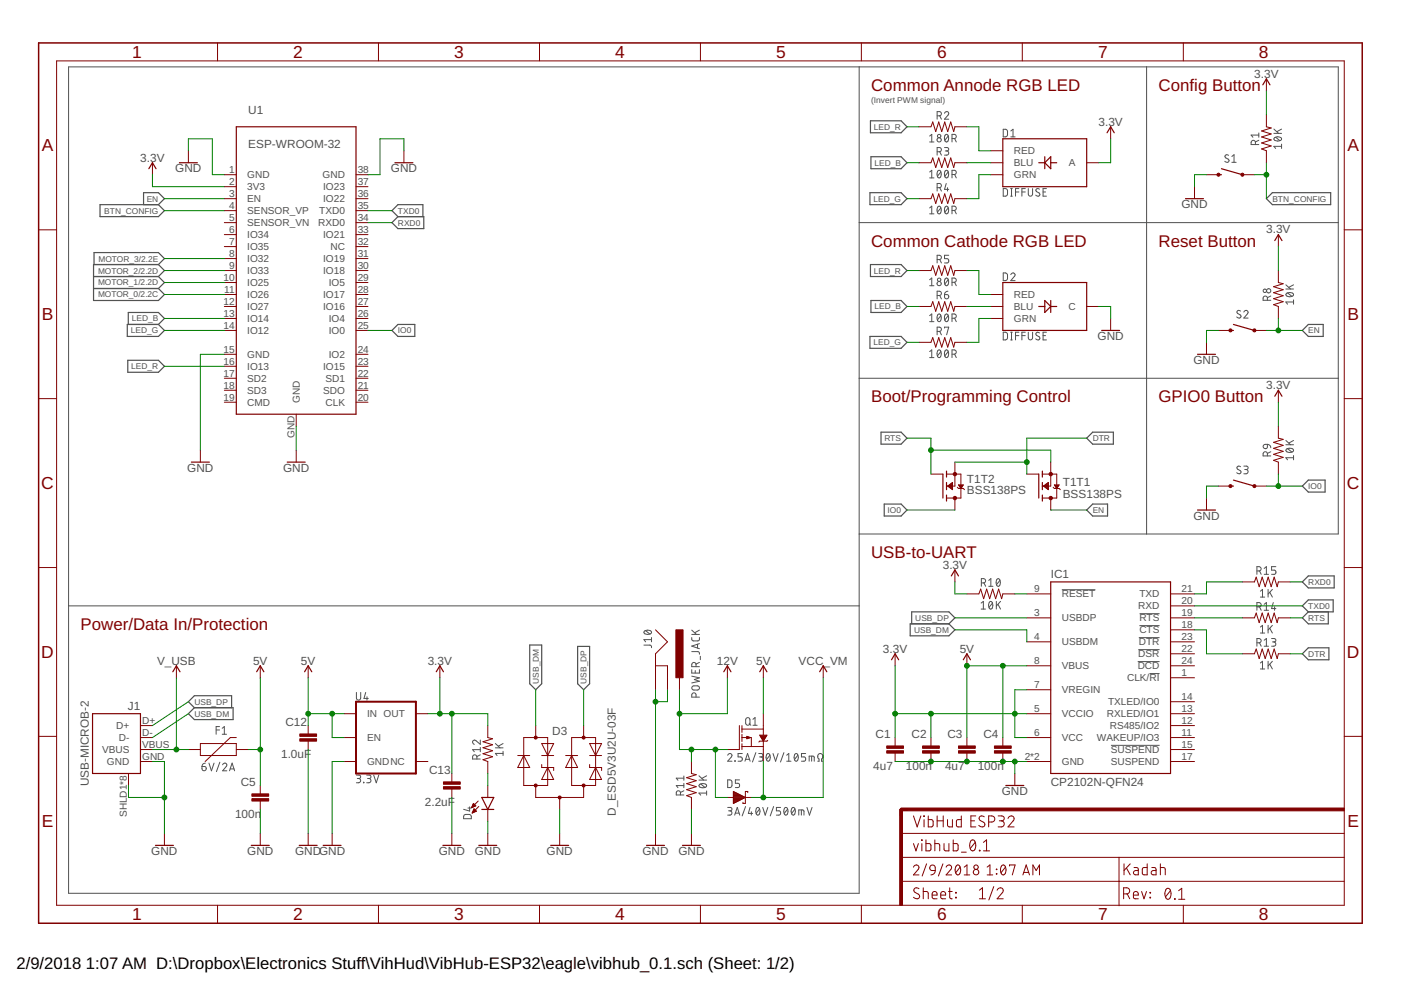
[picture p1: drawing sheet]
<svg xmlns="http://www.w3.org/2000/svg" width="297mm" height="210mm" viewBox="0 0 297 210" stroke-linecap="round" stroke-linejoin="round" font-family="sans-serif">
<g fill="none" stroke="#505050" stroke-width=".21">
<path d="M182.2 14.2v175.2h-167.7v-175.2h269.2v99h-101.5M243.1 14.2v99M197.1 28.9l.4-.4v1.6M197.1 36.5l.4-.4v1.6M197.1 30.1h.9M197.1 37.7h.9M198.7 24.6h.5a.44 .44 0 0 0 .4-.5 .44 .44 0 0 0-.4-.4h-.5v1.6M198.7 32.2h.5a.44 .44 0 0 0 .4-.5 .44 .44 0 0 0-.4-.4h-.5v1.6M198.7 39.8h.5a.44 .44 0 0 0 .4-.5 .44 .44 0 0 0-.4-.4h-.5v1.6M198.9 36.2l.2-.1a.95 .95 0 0 1 0 1.6 1 1 0 0 1-.2-1.5zM199.2 24.6l.4 .7M199.2 32.2l.4 .7"/>
<path d="M199.2 39.8l.4 .7M199.5 36.5l-.7 .9M200.3 24a.44 .44 0 0 1 .6-.3 .44 .44 0 0 1 .1 .7l-.7 .9h.8M200.3 31.3h.5a.36 .36 0 0 1 .3 .3 .36 .36 0 0 1-.3 .4h-.4M200.4 28.6l.3-.1a.95 .95 0 0 1 0 1.6 1 1 0 0 1-.3-1.5zM200.4 36.2l.3-.1a.95 .95 0 0 1 0 1.6 1 1 0 0 1-.3-1.5zM200.6 38.9l-.3 1.3h.8M200.7 32a.44 .44 0 0 1 .4 .4 .44 .44 0 0 1-.4 .5h-.4M200.9 39.8v.7M201 28.9l-.7 .8M201 36.5l-.7 .9M201.8 29.4h.5a.44 .44 0 0 0 .5-.5 .44 .44 0 0 0-.5-.4h-.5v1.6"/>
<path d="M201.8 37h.5a.44 .44 0 0 0 .5-.4 .44 .44 0 0 0-.5-.5h-.5v1.6M202.4 29.4l.4 .7M202.4 37l.4 .7M212.7 27.4h.6l.3 .3v.9l-.3 .4h-.6zM212.7 40h.6l.3 .3v.8l-.3 .5h-.6zM214.3 40h.3M214.3 29h.9M214.3 27.8l.5-.4v1.6M214.5 40v1.6M216 40h-.7v1.6M217.4 40h-.7v1.6M218 40v1.1a.46 .46 0 0 0 .5 .5 .46 .46 0 0 0 .4-.5v-1.1"/>
<path d="M221.9 40h-.8v1.6h.8M260.5 32.9a.41 .41 0 0 0-.6-.1 .41 .41 0 0 0-.1 .6l.6 .3a.38 .38 0 0 1 .1 .6 .38 .38 0 0 1-.5 .1l-.3-.2M261.2 33.2l.4-.4v1.6M261.2 34.4h.9M266.2 30.6v-.4a.46 .46 0 0 0-.5-.5 .46 .46 0 0 0-.4 .5v.4h1.6M266.9 29.7l-.7 .4M266.9 28.6h-1.6l.3 .5M266.9 28.2v.9M270.1 28.3h1.6M270.1 27.4l1 .9M270.2 29.2a1 1 0 0 1 1.5 .3 .97 .97 0 0 1-1.6 0zM270.5 29.1l.9 .7"/>
<path d="M271.7 31h-1.6l.4 .5M271.7 30.6v.9M271.7 27.4l-1 .5M182.2 47.2h101.5M197.1 44.1l.4-.4v1.6M197.1 59.3l.4-.4v1.7M197.1 45.3h.9M198.7 55h.5a.46 .46 0 0 0 .4-.4 .46 .46 0 0 0-.4-.5h-.5v1.7M198.9 43.8l.2-.1a.97 .97 0 0 1 0 1.6 1 1 0 0 1-.2-1.5zM199.2 55l.4 .8M199.5 44.1l-.7 .9M200.4 43.8l.3-.1a.97 .97 0 0 1 0 1.6 1 1 0 0 1-.3-1.5z"/>
<path d="M200.4 59.1l.3-.2a.97 .97 0 0 1 0 1.7 1.02 1.02 0 0 1-.3-1.5zM201 44.1l-.7 .9M201 59.3l-.7 .9M201.1 54.1h-.8v.7h.5a.47 .47 0 0 1 .4 .5 .47 .47 0 0 1-.4 .5h-.5M201.8 44.6h.5a.46 .46 0 0 0 .5-.4 .46 .46 0 0 0-.5-.5h-.5v1.6M201.8 59.9h.5a.46 .46 0 0 0 .5-.5 .46 .46 0 0 0-.5-.5h-.5v1.7M202.4 44.6l.4 .7M202.4 59.9l.4 .7M212.7 57.9h.6l.3 .2v1l-.3 .4h-.6zM214.3 41.6h.3M214.3 58.2a.44 .44 0 0 1 .6-.3 .44 .44 0 0 1 .2 .7l-.8 .9h.9M215.3 40.7h.7"/>
<path d="M216.7 40.7h.7M220.4 40.1a.41 .41 0 0 0-.6-.1 .41 .41 0 0 0-.1 .6l.6 .3a.44 .44 0 0 1-.1 .7 .44 .44 0 0 1-.6-.2M221.1 40.7h.6M197.1 66.9l.4-.3v1.6M197.1 74.5l.4-.3v1.6M197.1 60.6h.9M197.1 68.2h.9M197.1 75.8h.9M198.7 62.7h.5a.46 .46 0 0 0 .4-.5 .46 .46 0 0 0-.4-.5h-.5v1.7M198.7 70.3h.5a.46 .46 0 0 0 .4-.5 .46 .46 0 0 0-.4-.4h-.5v1.6M198.9 66.7l.2-.1a.97 .97 0 0 1 0 1.6 1.02 1.02 0 0 1-.2-1.5zM198.9 74.3l.2-.1a.97 .97 0 0 1 0 1.6 1.02 1.02 0 0 1-.2-1.5z"/>
<path d="M199.2 62.7l.4 .7M199.2 70.3l.4 .7M199.5 66.9l-.7 .9M199.5 74.5l-.7 1M200.3 62.5h.5a.45 .45 0 0 1 .4 .5 .45 .45 0 0 1-.5 .4 .45 .45 0 0 1-.4-.5zM200.3 69.6v-.2h.8l-.4 1.6M200.4 66.7l.3-.1a.97 .97 0 0 1 0 1.6 1.02 1.02 0 0 1-.3-1.5zM200.4 74.3l.3-.1a.97 .97 0 0 1 0 1.6 1.02 1.02 0 0 1-.3-1.5zM201 61.7l-.6 .3-.1 .5M201 66.9l-.7 .9M201 74.5l-.7 1M201.8 67.5h.5a.46 .46 0 0 0 .5-.5 .46 .46 0 0 0-.5-.4h-.5v1.6"/>
<path d="M201.8 75.1h.5a.46 .46 0 0 0 .5-.5 .46 .46 0 0 0-.5-.4h-.5v1.6M202.4 67.5l.4 .7M202.4 75.1l.4 .7M212.7 70.4l.6 .1 .3 .2v.9l-.3 .4-.6 .1zM214.3 70.4h.3M214.3 72.1h.3M214.5 70.4v1.7M215.3 71.2h.7M216 70.4h-.7v1.7M216.7 71.2h.7M217.4 70.4h-.7v1.7M218 70.4v1.2a.46 .46 0 0 0 .5 .5 .46 .46 0 0 0 .4-.5v-1.2"/>
<path d="M220.4 70.6l-.2-.1a.38 .38 0 0 0-.5 .1 .38 .38 0 0 0 .1 .5l.5 .3a.44 .44 0 0 1-.1 .7 .44 .44 0 0 1-.6-.3M221.1 71.2h.6M221.9 70.4h-.8v1.7h.8M263 66l-.5-.2-.2 .4v.2l.6 .4a.41 .41 0 0 1 .1 .6 .41 .41 0 0 1-.6-.1l-.2-.1M263.7 66.2a.45 .45 0 0 1 .6-.4 .45 .45 0 0 1 .2 .7l-.8 .9h.9M268.7 63.7v-.5a.46 .46 0 0 0-.4-.4 .46 .46 0 0 0-.5 .4v.5h1.6M269.4 62.8l-.7 .3M272.6 61.3h1.7M272.6 60.4l1 .9M272.8 62.2a1.02 1.02 0 0 1 1.5 .3 .95 .95 0 0 1-1.7 0zM273 62.1l.9 .7M274.3 64h-1.7l.4 .5"/>
<path d="M274.3 63.6v.9M274.3 60.4l-1 .5M182.2 80.2h101.5M263 99a.41 .41 0 0 0-.6-.1 .41 .41 0 0 0-.1 .5l.6 .4a.41 .41 0 0 1 .1 .6 .41 .41 0 0 1-.6 0l-.2-.2M263.7 98.8h.6a.36 .36 0 0 1 .3 .4 .36 .36 0 0 1-.3 .3h-.4M264.2 99.5a.46 .46 0 0 1 .4 .5 .46 .46 0 0 1-.4 .5h-.5M267.9 94.3l.8-.1v.6a.46 .46 0 0 1-.7 .3 .46 .46 0 0 1-.1-.8zM268.7 96.7v-.5a.46 .46 0 0 0-.4-.4 .46 .46 0 0 0-.5 .4v.5h1.6M268.7 94.2l.6 .3 .1 .4M269.4 95.8l-.7 .3M272.6 94.3h1.7M272.6 93.4l1 .9"/>
<path d="M272.8 95.2a1 1 0 0 1 1.5 .3 .97 .97 0 0 1-1.7 0zM273 95.1l.9 .7M274.3 96.6v.9M274.3 97h-1.7l.4 .5M274.3 93.4l-1 .5M14.5 128.5h167.7M136.5 136.8h1.4l.2 .5M136.6 133.8a1 1 0 0 1 1.5 .3 .95 .95 0 0 1-1.6 0zM136.9 133.7l.9 .7M138.1 135.2v.9M138.1 135.6h-1.6l.4 .5M146.7 138.2h1.4l.2 .5"/>
<path d="M146.7 135.2v.5l.3 .2h1.1l.2-.2v-.5M146.7 134.5h1.6M146.7 133.6l1 .9M147.9 136.6v.8M148.3 136.5l-1.6 .5 1.6 .5M148.3 133.6l-1 .6M148.5 139.1v.8M208 127.9l.5-.4v1.6M208 129.1h.9M208.1 123.6h.4a.46 .46 0 0 0 .5-.5 .46 .46 0 0 0-.5-.4h-.4v1.6M208.6 123.6l.4 .7M209.6 123.1l.5-.4v1.6"/>
<path d="M209.6 124.3h.9M209.8 127.6l.3-.1a.97 .97 0 0 1 0 1.6 1 1 0 0 1-.3-1.5zM210.4 127.9l-.7 .9M211.2 127.5v1.6M211.4 122.8l.2-.1a.97 .97 0 0 1 0 1.6 1 1 0 0 1-.2-1.5zM211.6 128.1l.5 1M212 123.1l-.7 .9M212.1 127.5l-.9 1M225.1 125h7.1M241.3 137.7h4.6M241.4 135.2h4.5M241.6 132.7h4.3"/>
<path d="M241.6 130.1h4.3M266.5 136.3h.4a.46 .46 0 0 0 .5-.5 .46 .46 0 0 0-.5-.4h-.4v1.6M266.5 128.7h.4a.46 .46 0 0 0 .5-.5 .46 .46 0 0 0-.5-.4h-.4v1.6M266.5 121.1h.4a.46 .46 0 0 0 .5-.5 .46 .46 0 0 0-.5-.5h-.4v1.7M267 136.3l.4 .7M267 128.7l.4 .7M267 121.1l.4 .7M267.2 125.3l.5-.3v1.6M267.2 132.9l.5-.3v1.6M267.2 134.2h.9M267.2 126.6h.9M268 135.7l.5-.3v1.6"/>
<path d="M268 120.5l.5-.4v1.7M268 128.1l.5-.3v1.6M268 137h.9M268 129.4h.9M268 121.8h.9M268.9 125v1.6M268.9 132.6v1.6M269.2 133.2l.6 1M269.2 125.6l.6 1M269.6 135.4h.6a.36 .36 0 0 1 .3 .3 .36 .36 0 0 1-.3 .4h-.4M269.8 132.6l-.9 1M269.8 125l-.9 1"/>
<path d="M270 127.8l-.4 1.2h.9M270 136.1a.46 .46 0 0 1 .5 .5 .46 .46 0 0 1-.5 .4h-.4M270.2 128.7v.7M270.5 120.1h-.9v.8h.6a.45 .45 0 0 1 .3 .4 .45 .45 0 0 1-.3 .5h-.6M45.8 154.8h.7M46.5 154.1h-.7v1.6M47.1 154.4l.5-.3v1.6M47.1 155.7h.9M75.6 146.8v1.2a.46 .46 0 0 0 .4 .4 .46 .46 0 0 0 .5-.4v-1.2M77.5 146.8l-.3 1.3h.9M77.8 147.7v.7M101.8 156.9v.9l-.9-.7a.44 .44 0 0 0-.7 .1 .44 .44 0 0 0 .4 .6"/>
<path d="M101.8 158.9h-1.6l.4 .5M101.8 158.5v.9M105 158.6h1.7M105 157.6l1 1M106.7 159.7h-1.7l.4 .5M106.7 159.3v.9M106.7 157.6l-1 .6M146.7 142v.7h1.6v-.7M146.7 143.4l1.6 .3-1.1 .4 1.1 .3-1.6 .4M146.8 145.5l1-.1a.44 .44 0 0 1 .5 .5 .44 .44 0 0 1-.5 .4l-1-.1-.1-.3zM147.4 142.2v.5M147.6 147.8v-.5a.46 .46 0 0 0-.5-.4 .46 .46 0 0 0-.4 .4v.5h1.6"/>
<path d="M147.6 141.4v-.5a.46 .46 0 0 0-.5-.5 .46 .46 0 0 0-.4 .5v.5h1.6M148.3 140.4l-.7 .4M157.4 159.8h-.9v.7h.5a.46 .46 0 0 1 .4 .4 .46 .46 0 0 1-.4 .5h-.5M158.2 152.3l.4-.2 .3 .2 .1 1a.46 .46 0 0 1-.5 .5 .46 .46 0 0 1-.4-.5zM158.8 153.4l.4 .4M159.6 152.5l.5-.4v1.7M159.6 153.8h.9M160.3 159.6l-.8 2M160.9 159.8h.5a.36 .36 0 0 1 .4 .3 .36 .36 0 0 1-.4 .4h-.4M162.6 159.9l.3-.1a.97 .97 0 0 1 0 1.6 1.02 1.02 0 0 1-.3-1.5zM163.9 159.8l.5 1.6 .6-1.6M166.2 159.6l-.7 2"/>
<path d="M168.6 159.9l.1-.1a.8 .8 0 0 1 .6 .5 .8 .8 0 0 1-.2 .9l-.3 .2a1.04 1.04 0 0 1-.2-1.5zM170.8 159.8h-.9v.7h.6a.46 .46 0 0 1 .3 .4 .46 .46 0 0 1-.3 .5h-.6M235.5 158h10.4M241.2 140.3h4.7M243.7 142.8h2.2M267.2 140.6l.5-.4v1.6M267.2 141.8h.9M268.9 140.2v1.6M269.2 140.8l.6 1M269.8 140.2l-.9 1M42.8 162.5h.6a.45 .45 0 0 1 .3 .5 .45 .45 0 0 1-.5 .4 .45 .45 0 0 1-.4-.4zM43.5 161.8l-.4 .1-.3 .6"/>
<path d="M44.3 161.8l.5 1.6 .6-1.6M46.6 161.6l-.7 2M47.2 162.2a.44 .44 0 0 1 .6-.4 .44 .44 0 0 1 .2 .7l-.8 .9h.9M48.7 163.4l.5-1.6 .5 1.6M48.8 163h.8M75.6 164.3h.5a.36 .36 0 0 1 .4 .4 .36 .36 0 0 1-.4 .4h-.3M76 165.1a.46 .46 0 0 1 .5 .4 .46 .46 0 0 1-.5 .5h-.4M77.1 165.9l.1 .1zM77.7 164.3h.6a.36 .36 0 0 1 .4 .4 .36 .36 0 0 1-.4 .4h-.4M78.2 165.1a.46 .46 0 0 1 .5 .4 .46 .46 0 0 1-.5 .5h-.5M79.2 164.3l.6 1.7 .5-1.7M98.4 172.8l1.2-.1 .3 .3v.6h-1.6z"/>
<path d="M99.2 171.3h.7M99.6 171.1v.9l-1.3-.4M101.1 160.9v-.4a.46 .46 0 0 0-.4-.5 .46 .46 0 0 0-.5 .5v.4h1.6M101.8 160l-.7 .4M144.3 168.6v-.5a.44 .44 0 0 0-.5-.4 .44 .44 0 0 0-.4 .4v.5h1.6M145 167.7l-.7 .3M145 166.6h-1.6l.3 .4M145 164.5v.9M145 166.1v.9M145 165h-1.6l.3 .4M148.2 165.4h1.6M148.2 164.5l1 .9"/>
<path d="M148.3 166.3a1 1 0 0 1 1.5 .3 .97 .97 0 0 1-1.6 0zM148.6 166.2l.9 .7M149.8 168.1h-1.6l.4 .5M149.8 167.7v.9M149.8 164.5l-1 .5M154.3 160.1a.45 .45 0 0 1 .6-.3 .45 .45 0 0 1 .2 .7l-.8 .9h.9M154.3 171.2h.5a.36 .36 0 0 1 .4 .4 .36 .36 0 0 1-.4 .3h-.3M154.3 165.4h.6l.3 .2v.9l-.3 .4-.6 .1zM154.7 171.9a.46 .46 0 0 1 .5 .5 .46 .46 0 0 1-.5 .4h-.4M155.8 172.8l.5-1.6 .5 1.6M155.8 161.3l.1 .1zM155.9 172.4h.8"/>
<path d="M156.8 165.4h-.9v.7h.5a.46 .46 0 0 1 .4 .4 .46 .46 0 0 1-.4 .5h-.5M157.9 161.4l.6-1.6 .5 1.6M158.1 171l-.7 2M158.1 161h.8M159 171.2l-.3 1.3h.9M159.3 172.1v.7M160.4 171.3l.1-.1a.8 .8 0 0 1 .7 .6 .8 .8 0 0 1-.2 .8l-.3 .2a1.06 1.06 0 0 1-.3-1.5zM161 171.6l-.7 .9M161.3 160.5a.46 .46 0 0 1 .5 .4 .46 .46 0 0 1-.5 .5h-.4M161.7 171.2l.5 1.6 .6-1.6M163.2 160.1l-.7 .9M164 171l-.7 2"/>
<path d="M165.5 171.2h-.9v.7h.5a.46 .46 0 0 1 .4 .5 .46 .46 0 0 1-.4 .4h-.5M166.4 171.3l.2-.1a.97 .97 0 0 1 0 1.6 1.03 1.03 0 0 1-.2-1.5zM166.8 161.4h.9M166.8 160.1l.4-.3v1.6M167 171.6l-.7 .9M167.9 171.3l.3-.1a.97 .97 0 0 1 0 1.6 1.03 1.03 0 0 1-.3-1.5zM168.6 171.6l-.8 .9M169.2 160.1l-.8 .9M169.4 172.8v-1.1l1 .1 .1 1M169.9 171.7v1.1M171.1 171.2l.5 1.6 .6-1.6M171.6 161.4v-1.1l1 .1v1"/>
<path d="M172.1 160.3v1.1M173.4 161.4h.3v-.5a.61 .61 0 0 1-.3-.9 .61 .61 0 0 1 1 0 .61 .61 0 0 1-.2 .9v.5h.3"/>
<circle cx="199.1" cy="29.6" r=".45"/>
<circle cx="199.1" cy="28.8" r=".36"/>
<circle cx="199.1" cy="59.3" r=".35"/>
<circle cx="199.1" cy="60.1" r=".45"/>
<circle cx="268.2" cy="61.7" r=".36"/>
<circle cx="269" cy="61.7" r=".45"/>
</g>
<g fill="none" stroke="#505050" stroke-width=".25">
<path d="M184.6 25.6h6.5l1.2 1.3-1.2 1.3h-6.5zM184.7 33.2h6.4l1.2 1.3-1.2 1.3h-6.4zM19.8 58.6h13.8M19.9 56.1v-2.5h13.7l1.3 1.2-1.3 1.3M21.2 43.4h12.4l1.3 1.3-1.3 1.2h-12.4zM30.4 43.4v-2.5h3.2l1.3 1.2-1.3 1.3M33.6 56.1h-13.8v7.6h13.8l1.3-1.3-1.3-1.2M33.6 58.6l1.3 1.3-1.3 1.3M33.6 56.1l1.3 1.3-1.3 1.2M84.4 45.9h5.5v2.6h-5.5l-1.3-1.3zM84.4 45.9l-1.3-1.2 1.3-1.3h5.3v2.5M184.4 40.9h6.7l1.2 1.2-1.2 1.3h-6.7z"/>
<path d="M184.6 56.1h6.5l1.2 1.3-1.2 1.2h-6.5zM268.5 42.1l1.3-1.2h12.3v2.5h-12.3zM19.8 61.2h13.8M27 68.8h6.6l1.3 1.3-1.3 1.2h-6.6zM27.1 76.4h6.5l1.3 1.3-1.3 1.2h-6.5zM27.2 68.8v-2.5h6.4l1.3 1.2-1.3 1.3M83.1 70.1l1.3-1.3h3.5v2.5h-3.5zM184.4 71.3h6.7l1.2 1.3-1.2 1.3h-6.7zM184.7 63.7h6.4l1.2 1.3-1.2 1.3h-6.4zM276.1 70.1l1.3-1.3h3.1v2.5h-3.1zM186.8 91.6h4.3l1.2 1.3-1.2 1.3h-4.3zM230.4 92.9l1.3-1.3h4.4v2.6h-4.4z"/>
<path d="M187.5 106.9h3.6l1.2 1.2-1.2 1.3h-3.6zM230.4 108.1l1.3-1.2h3.1v2.5h-3.1zM276.1 103.1l1.3-1.3h3.5v2.5h-3.5zM112.3 136.8h2.6v8.2l-1.3 1.2-1.3-1.2zM122.5 137.1h2.5v7.9l-1.3 1.2-1.2-1.2zM193 132.3h8.2l1.3 1.2-1.3 1.3h-8.2zM193.3 132.3v-2.6h7.9l1.3 1.3-1.3 1.3M276.1 123.4l1.3-1.3h5.5v2.6h-5.5zM276.1 128.5l1.3-1.3h5.3v2.5h-5.3zM276.1 138.6l1.3-1.2h4.3v2.5h-4.3zM277.4 129.7l-1.3 1.3 1.3 1.3h4.2v-2.6M41.2 150.1l-1.3-1.3 1.3-1.3h7.9v2.6"/>
<path d="M41.2 150.1h8.2v2.5h-8.2l-1.3-1.3z"/>
</g>
<g fill="none" stroke="#800000" stroke-width=".25">
<path d="M267.7 18l.8-1.3 .8 1.3M31.6 35.8l.7-1.3 .8 1.3M38 34.5h3.8M50.1 26.9h25.4v60.9h-25.4zM83.7 34.5h3.8M212.6 29.4h17.8v10.2h-17.8zM220.2 34.5h1.3M221.5 34.5l1.3-1.3v2.6zM221.5 33.2v2.6M222.8 34.5h1.2M234.7 28.2l.8-1.3 .7 1.3M258.3 37h.7"/>
<path d="M259 35.8l4.4 1.2M212.6 59.9h17.8v10.2h-17.8zM251.4 42.1h3.8M270.3 51l.7-1.3 .8 1.3M220.2 65h1.3M221.5 63.7l1.3 1.3-1.3 1.3zM222.8 63.7v2.6M222.8 65h1.2M233.6 70.1h3.8M253.9 75.1h3.8M260.9 70.1h.6M261.5 68.8l4.5 1.3"/>
<path d="M40.6 98h3.8M60.9 98h3.8M200.7 99.9v1.3M221 99.9v1.3M270.3 84l.7-1.3 .8 1.3M199.9 100.5v5.1M200.7 102.3v1.5M200.7 105v1.2M220.2 100.5v5.1M221 102.3v1.5M221 105v1.2M253.9 108.1h3.8"/>
<path d="M260.9 103.1h.6M261.5 101.8l4.5 1.3M189 139.9l.8-1.3 .7 1.3M201.7 122.1l.8-1.3 .7 1.3M204.2 139.9l.8-1.3 .8 1.3M222.8 123.4h25.4v40.6h-25.4zM19.6 151.3h10.2v12.7h-10.2zM36.6 142.4l.8-1.2 .8 1.2M54.4 142.4l.8-1.2 .7 1.2M64.6 142.4l.7-1.2 .8 1.2M92.5 142.4l.8-1.2 .7 1.2M153.5 142.4l.7-1.2 .8 1.2"/>
<path d="M161.1 142.4l.7-1.2 .8 1.2M173.8 142.4l.7-1.2 .8 1.2M33 179.2h3.8M53.3 179.2h3.8M63.4 179.2h3.8M68.5 179.2h3.8M93.9 179.2h3.8M101.5 179.2h3.8M102.2 169.1h2.5l-1.3 2.5zM102.2 171.6h2.5M116.8 179.2h3.8M137.1 179.2h3.8"/>
<path d="M144.7 179.2h3.8M213.3 166.5h3.8"/>
</g>
<g fill="none" stroke="#800000" stroke-width=".21">
<path d="M12 12.9h273v179h-273zM46.1 9.1v3.8M80.2 9.1v3.8M114.4 9.1v3.8M148.5 9.1v3.8M182.6 9.1v3.8M216.7 9.1v3.8M250.9 9.1v3.8M268.5 16.7v2.6M32.3 34.5v2.5M39.9 32v2.5M47.6 37h2.5"/>
<path d="M47.6 39.6h2.5M75.5 37h2.5M75.5 39.6h2.5M85.6 32v2.5M194.8 34.5h2.6l.4-1 .6 2 .6-2 .7 2 .6-2 .6 2 .7-2 .6 2 .3-1h2.5M194.8 26.9h2.6l.4-1 .6 2 .6-2 .7 2 .6-2 .6 2 .7-2 .6 2 .3-1h2.5M210.1 37h2.5M210.1 34.5h2.5M210.1 32h2.5M230.4 34.5h2.5M235.5 26.9v2.5M253.3 39.6v2.5"/>
<path d="M255.8 37h2.5M263.4 37h2.6M268.5 24.3v2.6l1 .2-2 .7 2 .6-2 .6 2 .7-2 .6 2 .6-2 .7 1 .4v2.5M8.2 48.7h3.8M47.6 42.1h2.5M47.6 57.4h2.5M47.6 44.7h2.5M47.6 47.2h2.5M47.6 49.7h2.5M47.6 52.3h2.5M47.6 54.8h2.5M47.6 59.9h2.5"/>
<path d="M75.5 42.1h2.5M75.5 57.4h2.5M75.5 44.7h2.5M75.5 47.2h2.5M75.5 49.7h2.5M75.5 52.3h2.5M75.5 54.8h2.5M75.5 59.9h2.5M194.8 42.1h2.6l.4-1 .6 2 .6-2 .7 2 .6-2 .6 2 .7-2 .6 2 .3-1h2.5M194.8 57.4h2.6l.4-1.1 .6 2.1 .6-2.1 .7 2.1 .6-2.1 .6 2.1 .7-2.1 .6 2.1 .3-1h2.5M271 57.4v2.5l1.1 .3-2.1 .6 2.1 .6-2.1 .7 2.1 .6-2.1 .6 2.1 .7-2.1 .6 1 .4v2.5M271 49.7v2.6"/>
<path d="M285 48.7h3.8M47.6 67.5h2.5M47.6 65h2.5M47.6 62.4h2.5M47.6 70.1h2.5M47.6 75.1h2.5M47.6 77.7h2.5M75.5 67.5h2.5M75.5 65h2.5M75.5 62.4h2.5M75.5 70.1h2.5M75.5 75.1h2.5"/>
<path d="M75.5 77.7h2.5M194.8 65h2.6l.4-1 .6 2 .6-2 .7 2 .6-2 .6 2 .7-2 .6 2 .3-1h2.5M194.8 72.6h2.6l.4-1 .6 2 .6-2 .7 2 .6-2 .6 2 .7-2 .6 2 .3-1h2.5M210.1 67.5h2.5M210.1 65h2.5M210.1 62.4h2.5M230.4 65h2.5M235.5 67.5v2.6M255.8 72.6v2.5M258.3 70.1h2.6M266 70.1h2.5M8.2 84.5h3.8"/>
<path d="M42.5 95.4v2.6M47.6 80.2h2.5M47.6 82.7h2.5M47.6 85.3h2.5M62.8 87.8v2.6M62.8 95.4v2.6M75.5 80.2h2.5M75.5 82.7h2.5M75.5 85.3h2.5M202.5 98v5.1h-1.8M222.8 98v5.1h-1.8M271 82.7v2.6"/>
<path d="M271 90.4v2.5l1.1 .3-2.1 .6 2.1 .6-2.1 .7 2.1 .6-2.1 .6 2.1 .7-2.1 .6 1 .4v2.5M285 84.5h3.8M197.4 100.5h2.5M200.7 100.5h3v5.1h-3M200.9 103.1l1.1-.8v1.5zM201.1 103.2h.9M201.1 102.9h.9M201.3 103.3h.7M201.3 102.8h.7M201.4 103.4h.6M201.4 102.7h.6M201.6 103.5h.4"/>
<path d="M201.6 102.6h.4M201.7 103.7h.3M201.8 102.4h.2M201.9 103.8h.1M201.9 102.3h.1M202.5 105.6v2.5M203 103.3l.2 .3h1l.3 .2M203.2 102.8h1l-.5 .8zM203.3 102.9h.9M203.4 103h.7M203.5 103.2h.5M203.6 103.3h.3"/>
<path d="M203.6 103.4h.2M203.7 103.5h.1M217.7 100.5h2.5M221 100.5h3v5.1h-3M221.3 103.1l1-.8v1.5zM221.4 103.2h.9M221.4 102.9h.9M221.6 103.3h.7M221.6 102.8h.7M221.7 103.4h.6M221.8 102.7h.5M221.9 103.5h.4"/>
<path d="M221.9 102.6h.4M222 103.7h.3M222.1 102.4h.2M222.2 103.8h.1M222.2 102.3h.1M222.8 105.6v2.5M223.3 103.3l.2 .3h1.1l.2 .2M223.5 102.8h1.1l-.6 .8zM223.6 102.9h.9M223.7 103h.7M223.8 103.2h.5M223.9 103.3h.3"/>
<path d="M223.9 103.4h.3M224 103.5h.1M255.8 105.6v2.5M258.3 103.1h2.6M266 103.1h2.5M8.2 120.3h3.8M139 133.5l2.5 2.6-2.5 2.5v7.6M189.8 138.6v2.6M202.5 120.8v2.6M205 125.9h2.5l.4-1 .7 2 .6-2 .6 2 .7-2 .6 2 .6-2 .7 2 .2-1h2.6M205 138.6v2.6M217.7 136.1h5.1"/>
<path d="M217.7 131h5.1M217.7 125.9h5.1M248.2 136.1h5.1M248.2 131h5.1M248.2 125.9h5.1M248.2 128.5h5.1M248.2 133.5h5.1M248.2 138.6h5.1M263.4 131h2.6l.3-1 .7 2 .6-2 .6 2 .7-2 .6 2 .7-2 .6 2 .2-1h2.6M263.4 138.6h2.6l.3-1 .7 2 .6-2 .6 2 .7-2 .6 2 .7-2 .6 2 .2-1h2.6M263.4 123.4h2.6l.3-1 .7 2 .6-2 .6 2 .7-2 .6 2 .7-2 .6 2 .2-1h2.6M285 120.3h3.8"/>
<path d="M8.2 156.1h3.8M29.8 156.4h2.5M29.8 153.8h2.5M29.8 158.9h2.5M37.4 141.2v2.5M39.9 158.9h2.6M42.5 157.6h7.6v2.6h-7.6zM50.1 156.4h-1.3l-5.3 5.1M50.1 158.9h2.5M55.2 141.2v2.5M65.3 141.2v2.5M65.3 153.8v1.8"/>
<path d="M65.3 157.1v1.8M72.9 151.3h2.6M72.9 156.4h2.6M88.2 151.3h2.5M93.3 141.2v2.5M103.4 153.8v2.6l1 .2-2 .7 2 .6-2 .6 2 .7-2 .6 2 .6-2 .7 1 .4v2.5M111 156.4h5.1v10.1h-5.1zM113.6 153.8v2.6M114.9 157.6h2.5l-1.3 2.6zM121.2 156.4h5.1v10.1h-5.1zM123.7 153.8v2.6M125 157.6h2.6l-1.3 2.6z"/>
<path d="M139 141.2h2.5v5M144.1 143.7v2.5M154.2 141.2v2.5M156.8 153.8v5.1h-2.6M157.3 156.4h2v1.9M157.3 153.8v1.5M157.3 155.7v1.5M157.3 157.7v1.2M157.3 158.3h4.5M157.3 154.6h4.5M158.3 156.6h.2M158.3 156.5h.6"/>
<path d="M158.3 156.2h.4M158.3 156.1l.8 .3-.8 .2zM161.1 155.9h1.5l-.8 1.2zM161.1 156h1.4M161.2 156.1h1.3M161.3 156.2h1.1M161.4 156.4h.9M161.4 156.5h.8M161.5 156.6h.7M161.6 156.7h.5M161.6 156.8h.4M161.7 157h.2"/>
<path d="M161.8 157.1h.1M161.8 141.2v2.5M161.8 151.3v4.5M161.8 157.2v4.3M162.8 157l-.2 .1h-1.5l-.2 .2M174.5 141.2v2.5M189.8 156.4v1.8M189.8 159.7v1.8M197.4 156.4v1.8M197.4 159.7v1.8M205 156.4v1.8M205 159.7v1.8"/>
<path d="M212.6 156.4v1.8M212.6 159.7v1.8M217.7 146.2h5.1M217.7 141.2h5.1M217.7 151.3h5.1M217.7 156.4h5.1M248.2 141.2h5.1M248.2 143.7h5.1M248.2 148.8h5.1M248.2 151.3h5.1M248.2 156.4h5.1M248.2 153.8h5.1"/>
<path d="M248.2 158.9h5.1M285 156.1h3.8M27.2 164v2.5M29.8 161.5h2.5M34.9 176.7v2.5M55.2 166.5v1.8M55.2 169.8v1.8M55.2 176.7v2.5M65.3 176.7v2.5M70.4 176.7v2.5M72.9 161.5h2.6M88.2 161.5h2.5"/>
<path d="M95.8 164v1.8M95.8 167.3v1.8M95.8 176.7v2.5M100 171.2h.1M100.1 171.1h.3M100.1 171h.6M100.2 172.3h.2M100.2 170.8h.7M100.2 170.7h.5M100.2 172.1h.4M100.3 170.6h.3M100.3 172h.6"/>
<path d="M100.3 170.5h.2M100.3 171.9h.6M100.4 171.8h.4M100.4 171.7h.3M100.5 171.6h.1M100.5 171.5l.5 .5-.9 .4zM100.9 170.9l-.5-.6-.4 .9M100.9 170.9l-.9 .3M101.4 169.8l-1.4 1.4M101.5 171l-1.4 1.4M103.4 166.5v2.6M103.4 171.6v2.6"/>
<path d="M103.4 176.7v2.5M109.8 160.2h2.5M111 160.2l1.3 2.5h-2.5zM113.6 166.5v2.6h10.1v-2.6M114.9 162.1v.6h2.5v.7M114.9 160.2h2.5M116.1 162.7l1.3 2.6h-2.5zM118.7 169.1v2.5M118.7 176.7v2.5M119.9 160.2h2.6M121.2 160.2l1.3 2.5h-2.6zM125 162.1v.6h2.6v.7"/>
<path d="M125 160.2h2.6M126.3 162.7l1.3 2.6h-2.6zM139 176.7v2.5M146.6 161.5v2.5l1 .3-2 .6 2 .6-2 .7 2 .6-2 .6 2 .7-2 .6 1 .4v2.5M146.6 176.7v2.5M154.2 169.1h1.3M155.5 167.8h.1M155.5 170.3h.1M155.5 167.8l2.5 1.3M155.5 167.8v2.5M155.5 170.2h.2M155.5 170.1h.5"/>
<path d="M155.5 170h.7M155.5 169.9h1M155.5 169.8h1.2M155.5 169.6h1.5M155.5 169.5h1.7M155.5 169.4h1.9M155.5 169.3h2.2M155.5 169.1h2.4M155.5 169h2.4M155.5 168.9h2.1M155.5 168.8h1.9M155.5 168.7h1.7"/>
<path d="M155.5 168.6h1.4M155.5 168.4h1.2M155.5 168.3h1M155.5 168.2h.7M155.5 168.1h.5M155.5 167.9h.2M158 169.1h1.3M158 169.1l-2.5 1.2M158.5 168.1v-.3h-.5v2.5h-.5v-.2M191.1 176.7h93.9M193.7 178.9l.5 1.5 .5-1.5M193.7 173l.8 2.3 .7-2.3"/>
<path d="M195.4 178.1l.1 .1zM195.5 178.9v1.5M195.9 173l.1 .1zM195.9 173.8v1.5M196.3 178.1v2.3h.8l.3-.4-.1-.9-.2-.2h-.8M196.8 173v2.3h.8l.2-.4v-.9l-.2-.2h-.8M198.2 178.9l.9 .1 .1 1.4M198.2 178.1v2.3M198.7 173v2.3M198.7 174h1.3M200 173v2.3M200.2 178.9v1.3l.3 .2h.7v-1.5"/>
<path d="M200.9 173.8v1.1l.1 .3 .3 .1h.6v-1.5M202.1 178.1v2.3h.8l.2-.2v-1.1l-.2-.2h-.8M203.8 173v2.3h-.8l-.2-.2v-1.1l.2-.2h.8M205.8 178.3a.62 .62 0 0 1 .8-.1 .62 .62 0 0 1 .3 .7 .99 .99 0 0 1-.8 1.5 1.65 1.65 0 0 1-.3-2.1zM205.8 174h.8M206.8 178.6l-1.1 1.3M206.9 173h-1.1v2.3h1.1M208.5 178.6l.7-.5v2.3M208.7 173.2a.58 .58 0 0 0-.9-.1 .58 .58 0 0 0 0 .9l.8 .3a.58 .58 0 0 1 0 .9 .58 .58 0 0 1-.8 0l-.3-.2M209.6 174.3h.7a.65 .65 0 0 0 .6-.7 .65 .65 0 0 0-.6-.6h-.7v2.3M211.6 173h.8a.52 .52 0 0 1 .5 .5 .52 .52 0 0 1-.5 .5h-.5M212.3 174a.65 .65 0 0 1 .6 .7 .65 .65 0 0 1-.6 .6h-.7"/>
<path d="M213.7 173.5a.64 .64 0 0 1 .9-.5 .64 .64 0 0 1 .2 1l-1.1 1.3h1.3M215.2 164v2.5M217.7 161.5h5.1M248.2 161.5h5.1M46.1 191.9v3.8M80.2 191.9v3.8M114.4 191.9v3.8M148.5 191.9v3.8M182.6 191.9v3.8M191.1 186.9h93.9M191.1 181.8h93.9M193.7 183.9a.58 .58 0 0 1 .8-.5 .58 .58 0 0 1 .2 .9l-1 1.2h1.1"/>
<path d="M194.8 188.4a.58 .58 0 0 0-.8-.1 .58 .58 0 0 0 0 .9l.7 .4a.58 .58 0 0 1 .1 .9 .58 .58 0 0 1-.9-.1l-.2-.2M195.7 189l1 .1 .1 1.5M195.7 188.2v2.4M196.4 183.2l-.9 2.5M197.3 183.6l.3-.2 .6 .2 .1 1-1-.2-.2-.3zM197.6 189.8h1.1a.54 .54 0 0 0-.4-.8 .54 .54 0 0 0-.7 .5l.2 1 .9 .1M198.3 184.6l-.3 .6-.6 .3M199.5 189.8h1a.54 .54 0 0 0-.4-.8 .54 .54 0 0 0-.6 .5l.1 1 .9 .1M199.9 183.2l-.9 2.5M200.6 183.9a.58 .58 0 0 1 .8-.5 .58 .58 0 0 1 .2 .9l-1 1.2h1.2M201.1 189h.8M201.4 188.2v2.1l.5 .3"/>
<path d="M202.6 189.2l.2 .1zM202.6 190.2l.2 .2zM202.8 183.5l.1-.1a.88 .88 0 0 1 .8 1.3l-.1 .3a.51 .51 0 0 1-.5 .5 .51 .51 0 0 1-.5-.5l-.1-.8zM203.6 183.9l-1 1.1M203.8 180.7h1.1M204.4 183.9l.6-.5v2.1M204.4 185.5h1.2M207.6 180.3l.2 .1zM207.6 188.7l.7-.5v2.4M207.6 190.6h1.3M208.5 180.4h1.3M209.3 185.5h1.2"/>
<path d="M209.3 183.9l.6-.5v2.1M210.7 188l-1 2.8M211.2 184.3l.1 .1zM211.2 185.2l.1 .1zM211.4 188.7a.64 .64 0 0 1 .9-.5 .64 .64 0 0 1 .2 1.1l-1.1 1.3h1.3M212.4 183.5l.1-.1a.86 .86 0 0 1 .8 1.3l-.1 .3a.51 .51 0 0 1-.5 .5 .51 .51 0 0 1-.5-.5l-.1-.8zM213.2 183.9l-1 1.1M214 183.6v-.2h1.2l-.6 2.1M216.7 191.9v3.8M216.9 185.5l.7-2.1 .7 2.1M217 185h1.1M219 185.5v-2.1l.7 1.2 .7-1.2v2.1"/>
<path d="M237.3 181.8v10.2M238.2 189.5h.7a.65 .65 0 0 0 .6-.6 .65 .65 0 0 0-.6-.7h-.7v2.4M238.3 183.2v2.3M238.8 184.1l.8 1.4M239 189.5l.5 1.1M239.6 183.2l-1.3 1.4M240.3 189.8h1a.54 .54 0 0 0-.3-.8 .54 .54 0 0 0-.7 .5l.1 1 .9 .1M240.4 183.9l.7 .1 .2 .2v1.3h-.5a.46 .46 0 0 1-.5-.5 .46 .46 0 0 1 .5-.4h.5M242 189l.5 1.6 .6-1.6M243.2 183.2v2.3h-.8l-.2-.2v-1.1l.2-.2 .8-.1M243.8 190.2l.1 .2zM243.8 189.2l.1 .1z"/>
<path d="M244.2 183.9l.7 .1 .2 .3v1.2h-.6a.46 .46 0 0 1-.4-.5 .46 .46 0 0 1 .4-.4h.6M246 183.9l1 .1 .1 1.5M246 183.2v2.3M247.2 188.5a.62 .62 0 0 1 .8 0 .62 .62 0 0 1 .3 .7 .99 .99 0 0 1-.8 1.4 1.63 1.63 0 0 1-.3-2.1zM248.2 188.8l-1.1 1.3M249 190.5l.2 .2zM249.9 190.7h1.3M249.9 188.8l.6-.5v2.4M250.9 191.9v3.8"/>
<circle cx="206.9" cy="184.9" r=".58"/>
<circle cx="206.9" cy="183.9" r=".47"/>
</g>
<g fill="#800000" stroke="#800000" stroke-width=".21">
<path d="M265.7 69.8h.5v.5h-.5z" fill-rule="evenodd"/>
<path d="M260.6 69.8h.5v.5h-.5z" fill-rule="evenodd"/>
<circle cx="263.4" cy="37" r=".33"/>
<circle cx="258.3" cy="37" r=".33"/>
<circle cx="265.9" cy="103.1" r=".33"/>
<circle cx="260.9" cy="103.1" r=".33"/>
<circle cx="123.7" cy="156.4" r=".33"/>
<circle cx="123.7" cy="166.6" r=".33"/>
<circle cx="113.6" cy="156.4" r=".32"/>
<circle cx="113.6" cy="166.5" r=".32"/>
<circle cx="118.7" cy="169.1" r=".32"/>
<circle cx="222.8" cy="100.5" r=".36"/>
<circle cx="222.8" cy="105.6" r=".36"/>
<circle cx="202.5" cy="100.5" r=".36"/>
<circle cx="202.5" cy="105.6" r=".36"/>
</g>
<g fill="#800000" stroke="#800000" stroke-width=".21">
<path d="M188 159.2h3.6v.5h-3.6z"/>
<path d="M188 158.2h3.6v.5h-3.6z"/>
<path d="M195.6 159.2h3.6v.5h-3.6z"/>
<path d="M195.6 158.2h3.6v.5h-3.6z"/>
<path d="M203.2 159.2h3.6v.5h-3.6z"/>
<path d="M203.2 158.2h3.6v.5h-3.6z"/>
<path d="M210.8 159.2h3.6v.5h-3.6z"/>
<path d="M210.8 158.2h3.6v.5h-3.6z"/>
<path d="M53.4 169.3h3.6v.5h-3.6z"/>
<path d="M53.4 168.3h3.6v.5h-3.6z"/>
<path d="M190.8 171.6h.5v20.3h-.5z"/>
<path d="M191 171.3h94v.6h-94z"/>
<path d="M63.6 156.6h3.5v.5h-3.5z"/>
<path d="M63.6 155.6h3.5v.5h-3.5z"/>
<path d="M94 166.8h3.6v.5h-3.6z"/>
<path d="M94 165.8h3.6v.5h-3.6z"/>
<path d="M143.3 133.5h1.5v10.2h-1.5z"/>
</g>
<path d="M192.3 171.6h-1.2v1.3" fill="none" stroke="#800000" stroke-width=".61"/>
<path d="M8.2 9.1h280.6v186.6h-280.6z" fill="none" stroke="#800000" stroke-width=".32"/>
<path d="M75.5 148.8h12.7v15.2h-12.7z" fill="none" stroke="#800000" stroke-width=".42"/>
<g fill="none" stroke="#008000" stroke-width=".21">
<path d="M268.5 19.3v5M32.3 37v2.6h15.3M39.9 32v-2.6h5.1v7.6h2.6M85.6 32v-2.6h-5v7.6h-2.6M192.3 34.5h2.5M192.3 26.9h2.5M205 34.5h5.1M205 26.9h2.5v5.1h2.6M210.1 37h-2.6v5.1h-2.5M235.5 29.4v5.1h-2.6M255.8 37h-2.5v2.6M266 37h2.5"/>
<path d="M268.5 34.5v7.6M34.9 44.7h12.7M34.9 42.1h12.7M34.9 57.4h12.7M34.9 59.9h12.7M34.9 54.8h12.7M78 44.7h5.1M78 47.2h5.1M192.3 42.1h2.5M192.3 57.4h2.5M205 57.4h2.5v5h2.6M271 52.3v5.1"/>
<path d="M34.9 70.1h12.7M34.9 62.4h12.7M34.9 67.5h12.7M34.9 77.7h12.7M47.6 75.1h-5.1v20.3M78 70.1h5.1M192.3 65h2.5M192.3 72.6h2.5M205 65h5.1M210.1 67.5h-2.6v5.1h-2.5M232.9 65h2.6v2.5M258.3 70.1h-2.5v2.5"/>
<path d="M268.5 70.1h7.6M271 67.5v2.6M62.8 90.4v5M192.3 92.9h5.1v7.6M197.4 95.4h25.4v2.6M202.5 98h15.2M230.4 92.9h-12.7v7.6M271 85.3v5.1M192.3 108.1h10.2M222.8 108.1h7.6M258.3 103.1h-2.5v2.5M268.5 103.1h7.6"/>
<path d="M271 100.5v2.6M202.5 123.4v2.5h2.5M202.5 131h15.2M202.5 133.5h15.2v2.6M215.2 125.9h2.5M253.3 133.5h2.5v5.1h7.6M253.3 131h10.1M253.3 128.5h22.8M263.4 123.4h-7.6v2.5h-2.5M273.6 123.4h2.5M273.6 131h2.5M273.6 138.6h2.5"/>
<path d="M32.3 158.9h7.6M37.4 143.7v15.2M39.9 148.8l-7.6 5M39.9 151.3l-7.6 5.1M52.6 158.9h2.6M55.2 143.7v22.8M65.3 143.7v10.1M65.3 158.9v17.8M65.3 151.3h7.6M70.4 151.3v5.1h2.5M90.7 151.3h12.7v2.5M93.3 143.7v7.6"/>
<path d="M95.8 151.3v12.7M113.6 146.2v7.6M123.7 146.2v7.6M139 146.2v30.5M141.5 146.2v2.6h-2.5M144.1 146.2v12.7h10.1M146.6 158.9v2.6M151.7 158.9v10.2h2.5M154.2 143.7v7.6h-10.1M161.8 143.7v7.6M174.5 143.7v25.4h-15.2M189.8 151.3h27.9"/>
<path d="M189.8 141.2v15.2M197.4 151.3v5.1M212.6 141.2v15.2M217.7 146.2h-2.5v10.2h2.5M217.7 141.2h-12.7v15.2M27.2 166.5v2.6h7.7M32.3 161.5h2.6v15.2M55.2 171.6v5.1M72.9 161.5h-2.5v15.2M95.8 169.1v7.6M103.4 164v2.5M103.4 174.2v2.5"/>
<path d="M118.7 171.6v5.1M146.6 171.6v5.1M161.8 161.5v7.6M189.8 161.5h27.9M215.2 161.5v2.5"/>
</g>
<g fill="#008000" stroke="#008000" stroke-width=".21">
<circle cx="215.2" cy="161.5" r=".51"/>
<circle cx="212.6" cy="161.5" r=".51"/>
<circle cx="205" cy="161.5" r=".51"/>
<circle cx="197.4" cy="161.5" r=".51"/>
<circle cx="34.9" cy="169.1" r=".51"/>
<circle cx="139" cy="148.8" r=".51"/>
<circle cx="215.2" cy="151.3" r=".51"/>
<circle cx="197.4" cy="151.3" r=".51"/>
<circle cx="189.8" cy="151.3" r=".51"/>
<circle cx="93.3" cy="151.3" r=".51"/>
<circle cx="95.8" cy="151.3" r=".51"/>
<circle cx="268.5" cy="37" r=".51"/>
<circle cx="271" cy="70.1" r=".51"/>
<circle cx="271" cy="103.1" r=".51"/>
<circle cx="197.4" cy="95.4" r=".51"/>
<circle cx="205" cy="141.2" r=".51"/>
<circle cx="212.6" cy="141.2" r=".51"/>
<circle cx="55.2" cy="158.9" r=".51"/>
<circle cx="70.4" cy="151.3" r=".51"/>
<circle cx="65.3" cy="151.3" r=".51"/>
<circle cx="217.7" cy="98" r=".51"/>
<circle cx="37.4" cy="158.9" r=".51"/>
<circle cx="161.8" cy="169.1" r=".51"/>
<circle cx="144.1" cy="151.3" r=".51"/>
<circle cx="151.7" cy="158.9" r=".51"/>
<circle cx="146.6" cy="158.9" r=".51"/>
</g>
<g font-size="3.7" fill="#800000">
<text x="28" y="12.3">1</text>
<text x="62.2" y="12.3">2</text>
<text x="96.3" y="12.3">3</text>
<text x="130.4" y="12.3">4</text>
<text x="164.5" y="12.3">5</text>
<text x="198.7" y="12.3">6</text>
<text x="232.8" y="12.3">7</text>
<text x="266.9" y="12.3">8</text>
<text x="8.9" y="32.1">A</text>
<text x="285.7" y="32.1">A</text>
<text x="8.9" y="67.9">B</text>
<text x="285.7" y="67.9">B</text>
<text x="8.8" y="103.7">C</text>
<text x="285.6" y="103.7">C</text>
<text x="8.8" y="139.5">D</text>
<text x="285.6" y="139.5">D</text>
<text x="8.9" y="175.3">E</text>
<text x="285.7" y="175.3">E</text>
<text x="28" y="195.1">1</text>
<text x="62.2" y="195.1">2</text>
<text x="96.3" y="195.1">3</text>
<text x="130.4" y="195.1">4</text>
<text x="164.5" y="195.1">5</text>
<text x="198.7" y="195.1">6</text>
<text x="232.8" y="195.1">7</text>
<text x="266.9" y="195.1">8</text>
</g>
<g font-size="3.6" fill="#800000">
<text x="184.7" y="19.3">Common Annode RGB LED</text>
<text x="245.6" y="19.3">Config Button</text>
<text x="184.7" y="52.3">Common Cathode RGB LED</text>
<text x="245.6" y="52.3">Reset Button</text>
<text x="184.7" y="85.3">Boot/Programming Control</text>
<text x="245.6" y="85.3">GPIO0 Button</text>
<text x="184.7" y="118.3">USB-to-UART</text>
<text x="17.1" y="133.5">Power/Data In/Protection</text>
</g>
<g font-size="3.5">
<text x="3.5" y="205.4">2/9/2018</text>
<text x="18.2" y="205.4">1:07 AM D:\Dropbox\Electronics Stuff\VihHud\VibHub-ESP32\eagle\vibhub_0.1.sch (Sheet: 1/2)</text>
</g>
<g font-size="2.5" fill="#505050">
<text x="265.9" y="16.5">3.3V</text>
<text x="52.6" y="24.1">U1</text>
<text x="232.9" y="26.6">3.3V</text>
<text x="29.7" y="34.2">3.3V</text>
<text x="52.6" y="31.5">ESP-WROOM-32</text>
<text x="37.2" y="36.5">GND</text>
<text x="82.9" y="36.5">GND</text>
<text x="250.5" y="44.2">GND</text>
<text x="268.5" y="49.5">3.3V</text>
<text x="232.7" y="72.1">GND</text>
<text x="253" y="77.2">GND</text>
<text x="268.5" y="82.5">3.3V</text>
<text x="39.7" y="100">GND</text>
<text x="60" y="100">GND</text>
<text x="205" y="104.8">BSS138PS</text>
<text x="205" y="102.3">T1T2</text>
<text x="225.3" y="105.6">BSS138PS</text>
<text x="225.3" y="103.1">T1T1</text>
<text x="253" y="110.2">GND</text>
<text x="199.9" y="120.6">3.3V</text>
<text x="222.8" y="122.6">IC1</text>
<text x="33.3" y="140.9">V_USB</text>
<text x="53.6" y="140.9">5V</text>
<text x="63.8" y="140.9">5V</text>
<text x="90.7" y="140.9">3.3V</text>
<text x="152" y="140.9">12V</text>
<text x="160.3" y="140.9">5V</text>
<text x="169.3" y="140.9">VCC_VM</text>
<text x="187.2" y="138.4">3.3V</text>
<text x="203.5" y="138.4">5V</text>
<text x="27.1" y="150.5">J1</text>
<text x="60.5" y="153.8">C12</text>
<text x="117.1" y="155.9">D3</text>
<text x="59.6" y="160.7">1.0uF</text>
<text x="185.6" y="156.4">C1</text>
<text x="193.3" y="156.4">C2</text>
<text x="200.9" y="156.4">C3</text>
<text x="208.5" y="156.4">C4</text>
<text x="18.9" y="166.7" transform="rotate(-90 18.9 166.7)">USB-MICROB-2</text>
<text x="51" y="166.5">C5</text>
<text x="91" y="164">C13</text>
<text x="185.1" y="163.2">4u7</text>
<text x="192.1" y="163.2">100n</text>
<text x="200.4" y="163.2">4u7</text>
<text x="207.3" y="163.2">100n</text>
<text x="222.8" y="166.5">CP2102N-QFN24</text>
<text x="49.8" y="173.4">100n</text>
<text x="90.1" y="170.9">2.2uF</text>
<text x="130.6" y="172.9" transform="rotate(-90 130.6 172.9)">D_ESD5V3U2U-03F</text>
<text x="212.4" y="168.6">GND</text>
<text x="32.1" y="181.3">GND</text>
<text x="52.4" y="181.3">GND</text>
<text x="62.6" y="181.3">GNDGND</text>
<text x="93" y="181.3">GND</text>
<text x="100.7" y="181.3">GND</text>
<text x="115.9" y="181.3">GND</text>
<text x="136.2" y="181.3">GND</text>
<text x="143.8" y="181.3">GND</text>
</g>
<g font-size="2.1" fill="#505050">
<text x="215" y="35.3">BLU</text>
<text x="215" y="32.7">RED</text>
<text x="226.6" y="35.3">A</text>
<text x="48.6" y="36.7">1</text>
<text x="48.6" y="39.2">2</text>
<text x="48.6" y="41.8">3</text>
<text x="52.4" y="37.8">GND</text>
<text x="52.4" y="40.3">3V3</text>
<text x="68.4" y="37.8">GND</text>
<text x="68.5" y="40.3">IO23</text>
<text x="75.8" y="36.7">38</text>
<text x="75.8" y="39.2">37</text>
<text x="75.8" y="41.8">36</text>
<text x="215" y="37.8">GRN</text>
<text x="48.6" y="44.3">4</text>
<text x="48.6" y="46.8">5</text>
<text x="52.4" y="42.9">EN</text>
<text x="52.4" y="45.4">SENSOR_VP</text>
<text x="52.4" y="48">SENSOR_VN</text>
<text x="67.5" y="48">RXD0</text>
<text x="67.7" y="45.4">TXD0</text>
<text x="68.5" y="42.9">IO22</text>
<text x="75.8" y="44.3">35</text>
<text x="75.8" y="46.8">34</text>
<text x="48.6" y="49.4">6</text>
<text x="48.6" y="51.9">7</text>
<text x="52.4" y="50.5">IO34</text>
<text x="52.4" y="53">IO35</text>
<text x="68.5" y="50.5">IO21</text>
<text x="70.1" y="53">NC</text>
<text x="75.8" y="49.4">33</text>
<text x="75.8" y="51.9">32</text>
<text x="47.4" y="59.5">10</text>
<text x="48.6" y="54.5">8</text>
<text x="48.6" y="57">9</text>
<text x="52.4" y="55.6">IO32</text>
<text x="52.4" y="58.1">IO33</text>
<text x="68.5" y="55.6">IO19</text>
<text x="68.5" y="58.1">IO18</text>
<text x="75.8" y="54.5">31</text>
<text x="75.8" y="57">30</text>
<text x="75.8" y="59.5">29</text>
<text x="47.4" y="64.6">12</text>
<text x="47.5" y="62.1">11</text>
<text x="52.4" y="60.7">IO25</text>
<text x="52.4" y="63.2">IO26</text>
<text x="52.4" y="65.7">IO27</text>
<text x="68.5" y="63.2">IO17</text>
<text x="68.5" y="65.7">IO16</text>
<text x="69.7" y="60.7">IO5</text>
<text x="75.8" y="62.1">28</text>
<text x="75.8" y="64.6">27</text>
<text x="215" y="65.7">BLU</text>
<text x="215" y="63.2">RED</text>
<text x="226.5" y="65.7">C</text>
<text x="47.4" y="67.2">13</text>
<text x="47.4" y="69.7">14</text>
<text x="52.4" y="68.3">IO14</text>
<text x="52.4" y="70.8">IO12</text>
<text x="69.7" y="68.3">IO4</text>
<text x="69.7" y="70.8">IO0</text>
<text x="75.8" y="67.2">26</text>
<text x="75.8" y="69.7">25</text>
<text x="215" y="68.3">GRN</text>
<text x="47.4" y="74.8">15</text>
<text x="47.4" y="77.3">16</text>
<text x="52.4" y="75.9">GND</text>
<text x="69.7" y="75.9">IO2</text>
<text x="75.8" y="74.8">24</text>
<text x="75.8" y="77.3">23</text>
<text x="47.4" y="79.9">17</text>
<text x="47.4" y="82.4">18</text>
<text x="52.4" y="78.4">IO13</text>
<text x="52.4" y="81">SD2</text>
<text x="52.4" y="83.5">SD3</text>
<text x="68.5" y="78.4">IO15</text>
<text x="68.5" y="83.5">SDO</text>
<text x="69" y="81">SD1</text>
<text x="75.8" y="79.9">22</text>
<text x="75.8" y="82.4">21</text>
<text x="47.4" y="84.9">19</text>
<text x="52.4" y="86">CMD</text>
<text x="63.6" y="85.5" transform="rotate(-90 63.6 85.5)">GND</text>
<text x="69" y="86">CLK</text>
<text x="75.8" y="84.9">20</text>
<text x="62.4" y="92.9" transform="rotate(-90 62.4 92.9)">GND</text>
<text x="219.3" y="125.6">9</text>
<text x="250.5" y="125.6">21</text>
<text x="219.3" y="130.6">3</text>
<text x="225.1" y="131.8">USBDP</text>
<text x="225.1" y="126.7">RESET</text>
<text x="241.3" y="129.2">RXD</text>
<text x="241.6" y="126.7">TXD</text>
<text x="241.6" y="131.8">RTS</text>
<text x="250.5" y="128.1">20</text>
<text x="250.5" y="130.6">19</text>
<text x="219.3" y="135.7">4</text>
<text x="225.1" y="136.8">USBDM</text>
<text x="241.4" y="136.8">DTR</text>
<text x="241.6" y="134.3">CTS</text>
<text x="250.5" y="133.2">18</text>
<text x="250.5" y="135.7">23</text>
<text x="219.3" y="140.8">8</text>
<text x="225.1" y="141.9">VBUS</text>
<text x="241.2" y="141.9">DCD</text>
<text x="241.3" y="139.4">DSR</text>
<text x="250.5" y="138.3">22</text>
<text x="250.5" y="140.8">24</text>
<text x="250.5" y="143.3">1</text>
<text x="219.3" y="145.9">7</text>
<text x="225.1" y="147">VREGIN</text>
<text x="234.9" y="149.5">TXLED/IO0</text>
<text x="239" y="144.5">CLK/RI</text>
<text x="250.5" y="148.4">14</text>
<text x="24.6" y="154.6">D+</text>
<text x="30.1" y="153.5">D+</text>
<text x="77.8" y="152.1">IN OUT</text>
<text x="219.3" y="151">5</text>
<text x="225.1" y="152.1">VCCIO</text>
<text x="234.7" y="152.1">RXLED/IO1</text>
<text x="235.3" y="154.6">RS485/IO2</text>
<text x="250.5" y="151">13</text>
<text x="250.5" y="153.5">12</text>
<text x="21.6" y="159.7">VBUS</text>
<text x="25.2" y="157.2">D-</text>
<text x="30.1" y="156">D-</text>
<text x="30.1" y="158.6">VBUS</text>
<text x="30.1" y="161.1">GND</text>
<text x="77.8" y="157.2">EN</text>
<text x="217.3" y="161.1">2*2</text>
<text x="219.3" y="156">6</text>
<text x="225.1" y="157.2">VCC</text>
<text x="232.5" y="157.2">WAKEUP/IO3</text>
<text x="235.5" y="159.7">SUSPEND</text>
<text x="250.5" y="156">11</text>
<text x="250.5" y="158.6">15</text>
<text x="250.5" y="161.1">17</text>
<text x="22.7" y="162.2">GND</text>
<text x="77.8" y="162.2">GNDNC</text>
<text x="225.1" y="162.2">GND</text>
<text x="235.5" y="162.2">SUSPEND</text>
<text x="26.9" y="173.3" transform="rotate(-90 26.9 173.3)">SHLD1*8</text>
</g>
<g font-size="1.8" fill="#505050">
<text x="184.7" y="21.8">(Invert PWM signal)</text>
<text x="185.3" y="27.5">LED_R</text>
<text x="185.4" y="35.1">LED_B</text>
<text x="22.1" y="45.3">BTN_CONFIG</text>
<text x="31.1" y="42.8">EN</text>
<text x="84.4" y="47.8">RXD0</text>
<text x="84.4" y="45.3">TXD0</text>
<text x="185.2" y="42.8">LED_G</text>
<text x="269.8" y="42.8">BTN_CONFIG</text>
<text x="20.8" y="58">MOTOR_2/2.2D</text>
<text x="20.9" y="55.5">MOTOR_3/2.2E</text>
<text x="185.3" y="58">LED_R</text>
<text x="20.8" y="63.1">MOTOR_0/2.2C</text>
<text x="20.8" y="60.5">MOTOR_1/2.2D</text>
<text x="185.4" y="65.6">LED_B</text>
<text x="27.7" y="70.7">LED_G</text>
<text x="27.9" y="68.1">LED_B</text>
<text x="84.4" y="70.7">IO0</text>
<text x="277.4" y="70.7">EN</text>
<text x="185.2" y="73.2">LED_G</text>
<text x="27.8" y="78.3">LED_R</text>
<text x="187.5" y="93.5">RTS</text>
<text x="231.7" y="93.5">DTR</text>
<text x="277.4" y="103.7">IO0</text>
<text x="188.2" y="108.8">IO0</text>
<text x="231.7" y="108.8">EN</text>
<text x="277.4" y="124">RXD0</text>
<text x="194.1" y="131.6">USB_DP</text>
<text x="277.4" y="131.6">RTS</text>
<text x="277.4" y="129.1">TXD0</text>
<text x="193.8" y="134.2">USB_DM</text>
<text x="277.4" y="139.2">DTR</text>
<text x="41.2" y="149.4">USB_DP</text>
<text x="114.2" y="145" transform="rotate(-90 114.2 145)">USB_DM</text>
<text x="124.4" y="145" transform="rotate(-90 124.4 145)">USB_DP</text>
<text x="41.2" y="151.9">USB_DM</text>
</g>
</svg>
